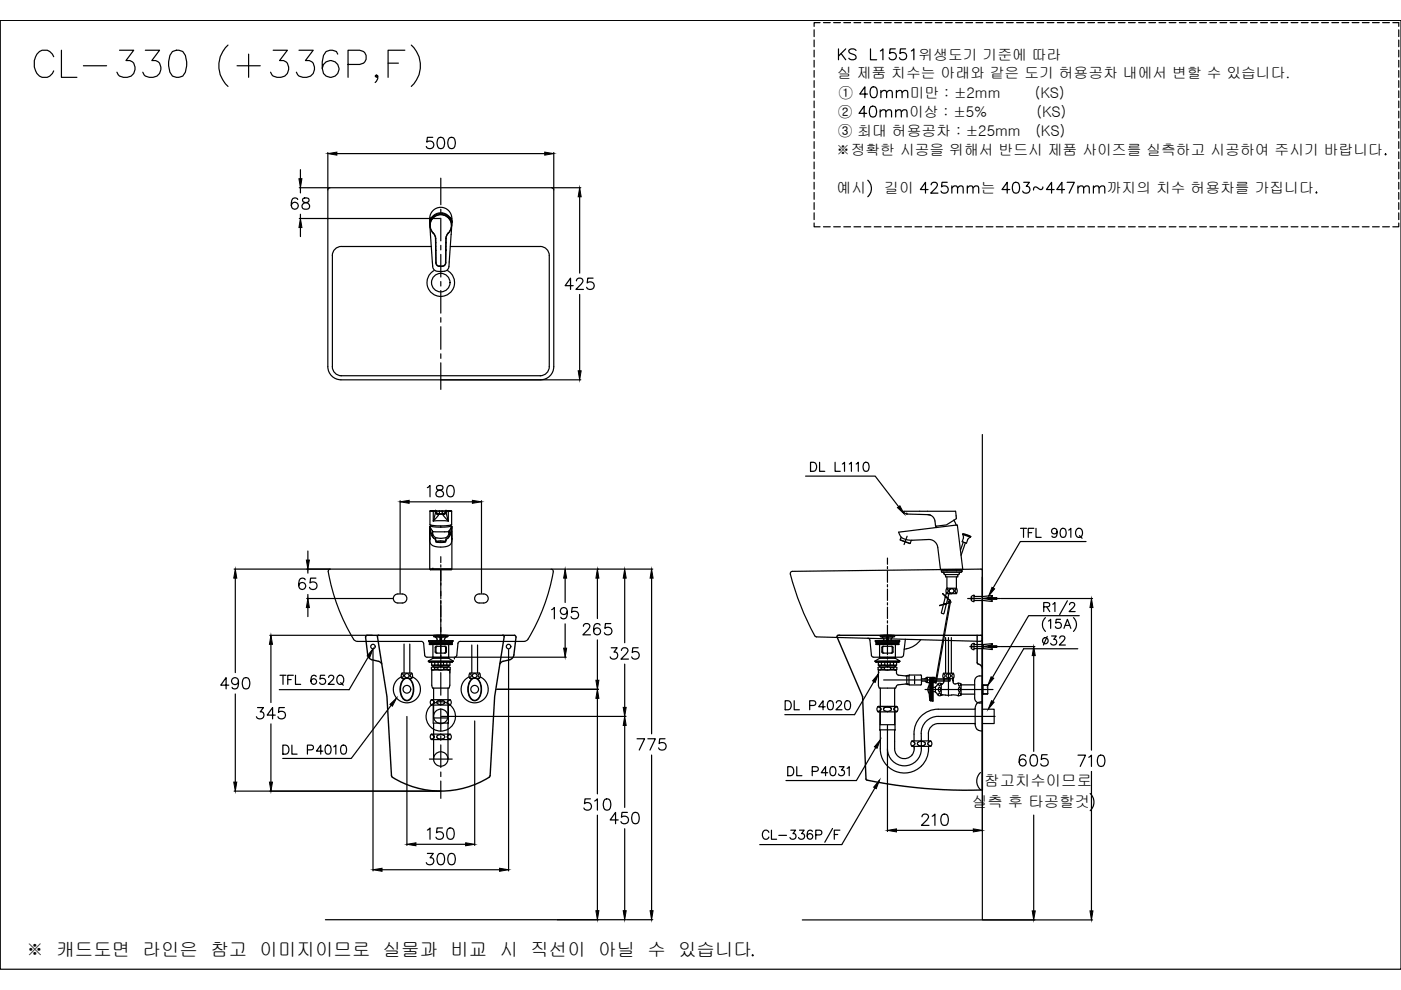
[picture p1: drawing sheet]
<svg xmlns="http://www.w3.org/2000/svg" width="297mm" height="210mm" viewBox="0 0 297 210" stroke-linecap="round" stroke-linejoin="round" font-family="sans-serif">
<!-- layer: 7 -->
<path d="M83.7 126.2a1.84 1.84 0 0 1 2.5 .3 .96 .96 0 0 1-.9 1.4h-.9a.96 .96 0 0 1-.9-.6 .96 .96 0 0 1 .2-1.1zM93.5 136.8h.1M100.9 126.2a1.85 1.85 0 0 1 2.5 .3 .96 .96 0 0 1-.8 1.4h-1a.96 .96 0 0 1-.9-.6 .96 .96 0 0 1 .2-1.1z" fill="none" stroke="#000" stroke-width=".25"/>
<!-- layer: 0 -->
<g fill="none" stroke="#000" stroke-width=".25">
<path d="M11.4 12a1.99 1.99 0 0 0-1.9-1.4 1.99 1.99 0 0 0-1.9 1.4 3.2 3.2 0 0 0 1.3 4.4 2.03 2.03 0 0 0 2.5-1.4M13 10.7v5.7h3.3M17.7 13.9h4.9M25.3 10.7h3l-1.6 2.1a1.56 1.56 0 0 1 1.9 2 2.13 2.13 0 0 1-3.5 1.1l-.3-.6M30.8 10.7h3l-1.6 2.1a1.56 1.56 0 0 1 1.9 2 2.14 2.14 0 0 1-3.6 1.1l-.2-.6M36.6 10.9a1.86 1.86 0 0 1 2.7 .9 4.7 4.7 0 0 1-.5 4.3 1.87 1.87 0 0 1-2.8-.8 4.8 4.8 0 0 1 .6-4.4zM48.3 9.6a5.9 5.9 0 0 0 0 8.7M50.3 13.9h4.9M52.7 11.5v4.9M57.9 10.7h3l-1.6 2.1a1.56 1.56 0 0 1 1.9 2 2.13 2.13 0 0 1-3.6 1.1l-.2-.6M63.4 10.7h3l-1.6 2.1a1.56 1.56 0 0 1 1.9 2 2.13 2.13 0 0 1-3.6 1.1l-.3-.6M71.6 11.5l-.3-.6a1.87 1.87 0 0 0-2.7 .9l-.3 1.3v1.4l.3 1.1a1.78 1.78 0 0 0 2.9 .2 1.78 1.78 0 0 0-.7-2.8 1.78 1.78 0 0 0-2.5 1.5"/>
<path d="M73.8 13.7h2.5a1.51 1.51 0 0 0 1.4-1.5 1.51 1.51 0 0 0-1.4-1.5h-2.5v5.7M80.1 16.1l-.3 .3-.3-.3 .3-.2 .3 .2v.6l-.6 .8M82.3 13.4h2.2M85.8 10.7h-3.5v5.7M87.2 9.6a5.9 5.9 0 0 1 0 8.7M63.5 39.8h6.3M63.7 36v1.9M69.5 32.3v7.8M70 39.8l-.4 .2-.1 .3M71.4 32.6h44.1M116.9 39.8l.4 .2 .1 .3M117.1 39.8h6"/>
<path d="M117.4 32.3v7.8M63.5 46.3h29.8M63.7 48.2v2M72.4 52.3a1.92 1.92 0 0 0-1.9 1.9M114.5 52.3a1.92 1.92 0 0 1 2 1.9M122.9 41.7v16.2M122.9 62.4v16.2M114.8 80.5h8.3M208.3 92.1v102.9M65.3 116.8v1.9M84.8 106.2v19.6M86.7 106.4h13.5"/>
<path d="M102.1 106.2v19.6M170.8 100.9h14.8l4.9 6.5M190.9 114.5l2.1 .7M191.2 114l.8 .4 1.4 .1M204.1 113.3a1.39 1.39 0 0 1-.1 1.6l.9 .3 .3-.8 .6-.5M204.1 113.3l.1-.1 1.6 .6M204.1 113.3l1.7 .6M204.2 113.2l1.6 .6M204.2 114.9l-.6 1.8M204.7 115.1l-.9 2.7M205.8 113.8v.1M49.6 120.7h20.3"/>
<path d="M49.9 122.6v20M57.2 134.7h21.7M57.4 136.6v12.4M65 126.9h18.3M65.3 128.8v1.9M69.6 121.2a40.8 40.8 0 0 0 5.5 14.5l.7 .3M70.1 120.7h46.7a.49 .49 0 0 1 .5 .5 40.6 40.6 0 0 1-5.5 14.5l-.7 .3M79.1 137.7v47M89.3 136h.3l.2 .4M91.2 120.8v-.1h4.5v.1M91.8 120.7h.1M96.3 139.7h.1"/>
<path d="M96.5 139.3h23.6M97.6 136h-.3l-.2 .4-.2 2.5-.3 .4h-.2h-6.1l-.3-.4-.2-2.5M107.8 137.7v47M117 120.7h3.1M119.8 122.6v5.1M119.8 132.3v5.1M120.2 120.7h12.5M126.7 122.6v8.5M126.7 135.7v8.5M132.4 122.6v13.7M132.8 120.7h5.6M138.2 122.6v33"/>
<path d="M172.7 134.8l.5 .2 34.6 1 .3-.2 .2-.3M184 135.3l.4 .4M184.8 138.9l.2 .4h.2M191.6 138.9l-.3 .4h-.2M199.6 120.9v-.2h4.4v.2M206 126.5l.5-.3v1.4l-.6-.4v-.1h.1v-.4h-.1zM206.1 136.6l.4-.2v1.4l-.4-.2-.2-.3h.1v-.4h-.1zM206.5 126.5l3.9-.2v.3l-1.9 .3 1.9 .3v.3l-1.9-.2h-2M206.5 136.7l3.9-.2v.3l-1.9 .3 1.9 .3v.3l-3.9-.2M208.3 120.9l-.3-.2-40 .4-.3 .2-.1 .4M208.5 136.7v.1M208.5 137v.2"/>
<path d="M208.5 137.3v.2M209.5 126.7h1.8v.4h-1.7M209.5 136.9h1.8v.4h-1.7M212.3 126.9h19.3M212.3 137.1h7.1M219.2 139v20.3M231.4 128.8v30.2M49.9 147.1v18.7M57.4 153.5v12.3M82.9 149.5l-8.4 11.3h-14.6M86.3 151.9v27.4M93.6 151.9h39.1"/>
<path d="M100.6 152.9v26.4M105.3 146.1h21.6M126.7 148.1v20.2M132.4 140.8v9.2M132.4 153.8v17.4M188.2 153.8v22.5M49.6 167.7h43.7M88.2 179h10.5M126.7 172.8v20.3M132.4 175.7v17.4M138.2 160.1v33M190.1 176.1h16.3"/>
<path d="M207.9 163.8a2.46 2.46 0 0 0 0 3.6M217.5 160.4a.69 .69 0 0 0-.7-.4 .69 .69 0 0 0-.6 .5 1.71 1.71 0 0 0 .2 1.8 .74 .74 0 0 0 1.1-.3 .74 .74 0 0 0-.5-1 .74 .74 0 0 0-.9 .6M218.7 160.1a.78 .78 0 0 1 1.2 .4 1.96 1.96 0 0 1-.3 1.8 .78 .78 0 0 1-1.1-.3 1.97 1.97 0 0 1 .2-1.9zM219.2 172.8v20.3M222 160h-1.1l-.1 1.1a.85 .85 0 0 1 1.2-.1 .85 .85 0 0 1-.1 1.3 .85 .85 0 0 1-1.3-.3M231.1 168.2a2.47 2.47 0 0 1 0 3.7M231.4 163.6v29.5M69 195h48.9M81 184.4h24.9M118.1 195h14.6M132.8 195h5.6M208.4 195h23.2"/>
<path d="M159.6 202.4l-.1 .1 .1 .2 .1-.2"/>
<circle cx="79.1" cy="137.1" r=".48"/>
<circle cx="107.8" cy="137.1" r=".48"/>
</g>
<g fill="#000" stroke="#000" stroke-width=".21">
<path d="M63.4 37.9h.6l-.3 1.9zM69.5 32.6l1.9-.3v.6zM115.5 32.3l1.9 .3-1.9 .3zM63.7 46.3l.3 1.9h-.6zM122.9 39.8l.3 1.9h-.6zM122.6 78.6h.6l-.3 1.9zM65 118.7h.6l-.3 2zM84.8 106.4l1.9-.3v.6zM100.2 106.1l1.9 .3-1.9 .3zM190.3 107.6l.5-.4 .9 1.8zM49.9 120.7l.3 1.9h-.6zM57.4 134.7l.4 1.9h-.7z"/>
<path d="M65.3 126.9l.3 1.9h-.6zM119.5 137.4h.6l-.3 1.9zM119.8 120.7l.3 1.9h-.6zM126.7 120.7l.3 1.9h-.7zM132.4 120.7l.4 1.9h-.7zM138.2 120.7l.3 1.9h-.7zM231.4 126.9l.3 1.9h-.6zM82.7 149.3l1.4-1.3-.9 1.7zM126.3 144.2h.7l-.3 1.9zM126.7 146.1l.3 2h-.7zM132.4 151.9l.4 1.9h-.7zM132.1 150h.7l-.4 1.9z"/>
<path d="M49.6 165.8h.6l-.3 1.9zM57.1 165.8h.7l-.4 1.9zM86.3 179l1.9-.3v.6zM98.7 178.7l1.9 .3-1.9 .3zM188.2 176.1l1.9-.4v.7zM206.4 175.7l1.9 .4-1.9 .3zM79.1 184.4l1.9-.3v.6zM105.9 184.1l1.9 .3-1.9 .3zM126.3 193.1h.7l-.3 1.9zM132.1 193.1h.7l-.4 1.9zM137.8 193.1h.7l-.3 1.9zM218.8 193.1h.7l-.3 1.9z"/>
<path d="M231.1 193.1h.6l-.3 1.9z"/>
</g>
<!-- layer: 5 -->
<g fill="none" stroke="#000" stroke-width=".25">
<path d="M.1 4.3h296.9v201.2h-296.9zM91.1 47.1h.1M91.1 47.1l.3-.9-.3 1.1M91.3 46.4l-.2 1.1 .6 8.8a1.31 1.31 0 0 0 1.8 1.3 1.33 1.33 0 0 0 1.7-1.3l.4-6.6M91.6 46.1l-.3 .3-.2 .6 .4-.8-.2 .2M95.3 46.1a2.37 2.37 0 0 0-4 .3M95.3 46.1a2.5 2.5 0 0 1 .5 2l-.1 1.6M95.3 46.1l.3 .3 .2 .6M95.6 46.4l-.1-.2 .3 .8-.3-.8 .3 1.1M95.8 47v.1zM95.8 46.3a2.34 2.34 0 0 0-2.3-2.3 2.34 2.34 0 0 0-2.4 2.3v.8M95.8 46.3v.8"/>
<path d="M91.1 111.7v1M91.1 114.5h.1M91.1 114.5l.3 .9a3.8 3.8 0 0 0 4.2 0l.2-.9M91.1 111.6v9.1M91.1 112l.1-.3v1.3M91.2 113l.1-.1 .3 .8 .7 .7M91.2 113l-.1-.3v1.5M91.2 113l-.1 1.3M91.3 111.9a1.39 1.39 0 0 0 .4 1.5v-.8M91.3 111.9l.4 .7M91.3 111.5l-.2 .1 .2 .3M91.7 113.4l.3 .7"/>
<path d="M91.7 112.6h.1M91.7 112.6v.1M91.7 112.6v.3M95.2 112.7h-3.5a1.17 1.17 0 0 0 .9 1.4h1.7a1.12 1.12 0 0 0 .9-1.2M95.2 112.6v.1M95.2 112.6v.3v-.2M95.2 112.6v.8l.4-.5-.1 .5-.9 1M95.2 113.4l-.3 .7M95.2 112.6h.1M95.6 111.5l.2 .1-.2 .3M95.6 111.9l-.4 .7M95.8 111.7l-.1 1.3-.1-.1v-1"/>
<path d="M95.8 111.7v1M95.8 112.7v1.5M95.8 111.7v.3M95.8 111.7v2.5M95.8 114.3v.2M95.8 111.6v.1M95.8 114.5v6.2M198.5 111.8l-8 1 .7 1.2M202.7 111.3h.3l1.1 9.4h-4.7l-.6-4.6a1.91 1.91 0 0 0-1.9-1.7l-3.5 .1"/>
</g>
<!-- layer: 6 -->
<g fill="none" stroke="#000" stroke-width=".25">
<path d="M85.7 136.6v6.1M86.9 136.6v6.1M100 136.8v5.9M101.2 136.8v5.9M200.5 135.2v7.5M201.1 135.2v12.4M201.7 135.2v7.5M85.1 143.5a2.87 2.87 0 0 0-1.1 4.4 2.87 2.87 0 0 0 4.5 0 2.87 2.87 0 0 0-1.1-4.4M85.2 142.8a.43 .43 0 0 1 .3 .5 .43 .43 0 0 1-.3 .4M85.3 142.7a.96 .96 0 0 0 0 1.1M85.3 142.7h2a.96 .96 0 0 1 0 1.1h-.5M85.3 143.8h.5"/>
<path d="M85.5 144.2a1.07 1.07 0 0 1 1.2-.3 1.07 1.07 0 0 1 .7 .9 2.96 2.96 0 0 1-.9 3.6 1.59 1.59 0 0 1-1.6-1.8l.1-1.4zM85.5 144a1.2 1.2 0 0 1 1.3-.2 1.2 1.2 0 0 1 .7 1.1 3.2 3.2 0 0 1-.8 3.6 1.55 1.55 0 0 1-1.8-1.7 3.4 3.4 0 0 1 .6-2.8zM87.4 142.8a.43 .43 0 0 0-.4 .5 .43 .43 0 0 0 .4 .4M99.5 143.5a2.87 2.87 0 0 0-1.1 4.4 2.87 2.87 0 0 0 4.5 0 2.87 2.87 0 0 0-1.1-4.4M99.5 142.8a.43 .43 0 0 1 .4 .5 .43 .43 0 0 1-.4 .4M99.9 144a1.2 1.2 0 0 1 1.3-.2 1.2 1.2 0 0 1 .7 1.1 3.2 3.2 0 0 1-.9 3.6 1.55 1.55 0 0 1-1.8-1.7 3.4 3.4 0 0 1 .7-2.8zM100 144.1a1.15 1.15 0 0 1 1.2-.1 1.15 1.15 0 0 1 .6 1 2.72 2.72 0 0 1-1 3.5 1.81 1.81 0 0 1-1.5-2.1l.1-1.2zM100.1 143.8h-.5a.96 .96 0 0 1 0-1.1h2a.95 .95 0 0 1 0 1.1h-.5M101.7 142.8a.43 .43 0 0 0-.3 .5 .43 .43 0 0 0 .4 .4M196.1 146.2h14.4M197 145.4l-.3 .8 .3 .8M197.2 148.5h.5"/>
<path d="M197.2 143.9l-.2 2.4 .2 2.2M197.2 143.9v4.6M197.3 148.5l.1 .1M197.4 148.6h.3M197.4 143.8l-.2 .1M197.4 143.8h.3M197.4 143.8v4.8M197.4 146.7h.3M197.4 146.6h.3M197.4 146.5h.3M197.4 146.4h.3M197.4 146.3h.3"/>
<path d="M197.4 147.3h.3M197.4 147.2h.3M197.4 147.1h.3M197.4 147h.3M197.4 146.9h.3M197.4 146.8h.3M197.4 147.4h.3M197.4 148.2h.3M197.4 148.1h.3M197.4 147.8h.3M197.4 147.7h.3M197.4 147.6h.3"/>
<path d="M197.4 147.5h.3M197.4 148h.3M197.4 147.9h.3M197.4 148.4h.3M197.4 148.3h.3M197.4 145.6h.3M197.4 145.7h.3M197.4 145.8h.3M197.4 145.9h.3M197.4 146h.3M197.4 146.1h.3M197.4 146.2h.3"/>
<path d="M197.4 145.3h.3M197.4 145.4h.3M197.4 145.5h.3M197.4 143.9h.3M197.4 144.5h.3M197.4 144h.3M197.4 144.1h.3M197.4 144.4h.3M197.4 144.2h.3M197.4 144.3h.3M197.4 144.6h.3M197.4 144.7h.3"/>
<path d="M197.4 145h.3M197.4 144.8h.3M197.4 144.9h.3M197.4 145.1h.3M197.4 145.2h.3M197.7 143.8h-.3M197.7 143.8l.1-.1v4.9h-.1M197.7 143.8v4.8M197.8 146.6h.5M197.8 145.7h.5M198.3 145.6l.2-.1a.78 .78 0 0 1 1.1-.5v2.3M198.3 146.7l.2 .2a.78 .78 0 0 0 1.1 .5h.9"/>
<path d="M198.3 145.6v1.1M199 147.4l.2-.5 .2 .6M199.1 145.7a.45 .45 0 0 1 .3 .5 .45 .45 0 0 1-.3 .4l-.1-.4zM199.4 144.9l-.2 .5-.2-.5M199.6 147.3h.1M199.6 145h.1M199.7 147.3h.1M199.7 145l-.1 .1M199.8 145l-.1 .1M200 142.9a.43 .43 0 0 1 .4 .4 .43 .43 0 0 1-.4 .4M200.1 144.3h.1l-.1 .2M200.1 143.9l-.1 .9-.3 .2"/>
<path d="M200.1 143.9h2M200.1 143.9a.95 .95 0 0 1 0-1.2h2a.96 .96 0 0 1 0 1.2M200.2 143.9v.4M201.8 147.4h-1.3M202 143.9v.4M202.1 143.9l.1 1 .3 .1 .8-.2 .5 .2M202.1 144.3h-.1l.1 .2M202.2 142.9a.43 .43 0 0 0-.4 .4 .43 .43 0 0 0 .4 .4M203.2 144.9l.2 .6 .3-.6M203.3 145.8a.45 .45 0 0 1 .4 .4 .45 .45 0 0 1-.4 .4l-.1-.4zM203.7 147.4l-.3-.5-.2 .6M203.8 147.3a1.18 1.18 0 0 1-1.4 0l-.6 .1"/>
<path d="M203.8 145v2.3v-.1h2.8M203.8 145.2h2.8M207.1 143.5l1.2-.2v5.8a1.21 1.21 0 0 1-1.7-1.1v-3.6zM208.3 145.2l1.1 .1M208.4 145.2v2M209.4 145.3v1.8M209.4 147.1l-1.1 .1"/>
<circle cx="86.3" cy="146.1" r=".82"/>
<circle cx="86.3" cy="143.2" r=".47"/>
<circle cx="100.6" cy="143.2" r=".47"/>
<circle cx="100.6" cy="146.1" r=".82"/>
<circle cx="201.1" cy="143.3" r=".47"/>
</g>
<!-- layer: 3 -->
<g fill="none" stroke="#000" stroke-width=".25">
<path d="M172.6 6.3v1.5M172.6 8.5v1.4M172.6 10.6v1.5M172.6 12.8v1.4M172.6 14.9v1.5M172.6 17.1v1.4M172.6 19.3v1.4M173.9 4.8h-1.3v.8M174.6 4.8h1.4M176.7 4.8h1.5M178.9 4.8h1.4M181.1 4.8h1.4"/>
<path d="M183.2 4.8h1.4M185.4 4.8h1.4M187.5 4.8h1.5M189.7 4.8h1.4M191.8 4.8h1.5M194 4.8h1.4M196.1 4.8h1.5M198.3 4.8h1.4M200.5 4.8h1.4M202.6 4.8h1.5M204.8 4.8h1.4M206.9 4.8h1.5"/>
<path d="M209.1 4.8h1.4M211.2 4.8h1.5M213.4 4.8h1.4M215.5 4.8h1.5M217.7 4.8h1.4M219.9 4.8h1.4M222 4.8h1.5M224.2 4.8h1.4M226.3 4.8h1.5M228.5 4.8h1.4M230.6 4.8h1.5M232.8 4.8h1.4"/>
<path d="M234.9 4.8h1.5M237.1 4.8h1.4M239.3 4.8h1.4M241.4 4.8h1.5M243.6 4.8h1.4M245.7 4.8h1.5M247.9 4.8h1.4M250 4.8h1.5M252.2 4.8h1.4M254.3 4.8h1.5M256.5 4.8h1.4M258.7 4.8h1.4"/>
<path d="M260.8 4.8h1.5M263 4.8h1.4M265.1 4.8h1.5M267.3 4.8h1.4M269.4 4.8h1.5M271.6 4.8h1.4M273.7 4.8h1.5M275.9 4.8h1.4M278.1 4.8h1.4M280.2 4.8h1.5M282.4 4.8h1.4M284.5 4.8h1.5"/>
<path d="M286.7 4.8h1.4M288.8 4.8h1.5M291 4.8h1.4M293.1 4.8h1.5M295.3 4.8h1.3v.8M296.6 6.3v1.5M296.6 8.5v1.4M296.6 10.6v1.5M296.6 12.8v1.4M296.6 14.9v1.5M296.6 17.1v1.4M296.6 19.3v1.4"/>
<path d="M172.6 21.4v1.4M172.6 23.6v1.4M172.6 25.7v1.5M172.6 27.9v1.4M172.6 30v1.5M172.6 32.2v1.4M172.6 34.3v1.5M172.6 36.5v1.4M172.6 38.7v1.4M296.6 21.4v1.4M296.6 23.6v1.4M296.6 25.7v1.5"/>
<path d="M296.6 27.9v1.4M296.6 30v1.5M296.6 32.2v1.4M296.6 34.3v1.5M296.6 36.5v1.4M296.6 38.7v1.4M172.6 47.3v.8h1.3M172.6 40.8v1.5M172.6 43v1.4M172.6 45.1v1.5M174.6 48.1h1.4M176.7 48.1h1.5"/>
<path d="M178.9 48.1h1.4M181.1 48.1h1.4M183.2 48.1h1.4M185.4 48.1h1.4M187.5 48.1h1.5M189.7 48.1h1.4M191.8 48.1h1.5M194 48.1h1.4M196.1 48.1h1.5M198.3 48.1h1.4M200.5 48.1h1.4M202.6 48.1h1.5"/>
<path d="M204.8 48.1h1.4M206.9 48.1h1.5M209.1 48.1h1.4M211.2 48.1h1.5M213.4 48.1h1.4M215.5 48.1h1.5M217.7 48.1h1.4M219.9 48.1h1.4M222 48.1h1.5M224.2 48.1h1.4M226.3 48.1h1.5M228.5 48.1h1.4"/>
<path d="M230.6 48.1h1.5M232.8 48.1h1.4M234.9 48.1h1.5M237.1 48.1h1.4M239.3 48.1h1.4M241.4 48.1h1.5M243.6 48.1h1.4M245.7 48.1h1.5M247.9 48.1h1.4M250 48.1h1.5M252.2 48.1h1.4M254.3 48.1h1.5"/>
<path d="M256.5 48.1h1.4M258.7 48.1h1.4M260.8 48.1h1.5M263 48.1h1.4M265.1 48.1h1.5M267.3 48.1h1.4M269.4 48.1h1.5M271.6 48.1h1.4M273.7 48.1h1.5M275.9 48.1h1.4M278.1 48.1h1.4M280.2 48.1h1.5"/>
<path d="M282.4 48.1h1.4M284.5 48.1h1.5M286.7 48.1h1.4M288.8 48.1h1.5M291 48.1h1.4M293.1 48.1h1.5M296.6 47.3v.8h-1.3M296.6 40.8v1.5M296.6 43v1.4M296.6 45.1v1.5M90.9 135.9h5.1M90.9 135.9l.2 .2"/>
<path d="M91 136.1l.1 .2h4.7l.1-.2M91 136.5h4.8l.1 .1h-4.8zM91.1 136.1h-.1M91.4 136.3v.2M91.8 136.7v2.9l-1 .6M91.8 139.3v.3M91.8 139.4h3.3M91.8 139.6h3.3M91.9 134.8h3.1M92 134.7l1.8-.1 1.2 .2M92 134.7v.3h2.9l.1-.2M92.5 138.5h1.9"/>
<path d="M92.7 137l-.3 .3v.9l.3 .3M93.3 135.1l-1-.1 .4 .5-.2 .3M93.3 135.1h.3M93.3 135.1v.7M93.4 135v.7M93.5 135l.1 .7M93.6 135.7h-.2v.1M93.6 135.7l-.1 .1M93.6 135.1l1-.1-.4 .5 .3 .3M93.6 135.1v.7M94.2 137l.3 .3v.9l-.3 .3M94.6 137.3l-.2-.3-2.1 .1v1.1l.2 .3"/>
<path d="M94.6 138.2l-.2 .3M94.6 137.3v.9M95.1 136.7v2.9M95.1 139.3v.3M95.1 139.6l1 .6M95.5 136.3v.2M95.9 136.6h.1M96 135.9l-.1 .2h-4.8M185.6 135.9h5.2M185.6 135.9l.2 .2M185.7 136.6h.1M185.7 136.1l.1 .2h4.7l.1-.2"/>
<path d="M185.7 136.5h4.8l.1 .1-4.8 .1zM185.7 136.1h.1M185.8 136.1h4.8M186.1 136.3v.2M186.5 139.3v.3M186.5 139.4h3.3M186.5 139.6h3.3M186.5 136.7v2.9M186.5 139.6l-1 .6M186.6 134.8h3.1M187.2 138.5l-.2-.3v-.9l.2-.3 2.1 .1v1.1l-.2 .3M187.2 138.5h1.9"/>
<path d="M187.4 137l-.3 .3v.9l.3 .3M188 135.1l-1-.1 .4 .5-.2 .3M188 135.1l1.4-.1-.5 .5 .3 .3M188 135.1v.7M188.1 135.8v-.1h.2l-.1 .1M188.1 135v.7M188.2 135l.1 .7M188.3 135.1v.7M188.9 137l.3 .3v.9l-.3 .3M189.6 134.7l-1.8-.1-1.2 .2M189.6 134.7v.3h-2.9l-.1-.2M189.8 139.6l1 .6h-5.3"/>
<path d="M189.8 139.3v.3M189.8 136.7v2.9M190.2 136.3v.2M190.6 136.1h.1M190.8 135.9l-.3 .2M90.8 140.2h5.3M91 140.3v.1h4.9v-.1M91.5 141.9l.3 .2 .3-.2M91.5 141h.7M91.5 141l3.7 .1M91.5 140.4v.6M91.8 141.1v.3h3.3v-.3"/>
<path d="M91.9 145.9v6.3h3.1v-6.3M92.1 141.5l-.5-.1-.1 .1v.4M92.1 141.5v.4h.7M92.1 141.5h.7M92.2 141h.7M92.2 140.4v.6M92.8 141.5l.7-.1 .6 .1M92.8 141.9l.6 .2M92.8 141.5v.4M92.9 141h1.1M92.9 140.4v.6M93.5 142.1h1.6"/>
<path d="M94 141h.7M94 140.4v.6M94.1 141.9l-.6 .2M94.1 141.5h.7v.4h-.7zM94.7 141h.7M94.7 140.4v.6M94.8 141.5l.5-.1 .1 .1v.4M94.8 141.9l.3 .2 .3-.2M94.9 153.2h.1M95.1 142.1h.2M95.3 142.1l.1 3.2-.2 .6h-3.5l-.2-.6 .1-3.2h1.9M95.4 141l-.2 .1"/>
<path d="M95.4 140.4v.6M185.5 140.2h5.3M185.7 140.3v.1h4.9v-.1M186.2 141.9l.3 .2 .3-.2M186.2 141h.7M186.2 142.2l3.8-.1 .3 1 1.7 .2 .4-.1M186.2 141l3.7 .1M186.2 140.4v.6M186.2 142.2v3.1l.2 .6h3.5l.2-.5 .3-.2 2-.1M186.5 141.1v.3h3.3M186.6 145.9v7.8h3.1v-7.8M186.8 141.5l-.5-.1-.1 .1v.4"/>
<path d="M186.9 141h.7M186.9 140.4v.6M187.3 144.2h14.1M187.5 141.9l.6 .2M187.5 141.5h-.7v.4h.7M187.5 141.5v.4M187.6 141h1.1M187.6 140.4v.6M188.1 141.4l-.6 .1M188.2 141.4l.6 .1M188.7 141h.7M188.7 140.4v.6"/>
<path d="M188.8 141.9l-.6 .2M188.8 141.5v.4h.7v-.4M188.8 141.5h.7M189.4 141h.7M189.4 140.4v.6M189.5 141.5l.5-.1 .1 .1v.4M189.5 141.9l.3 .2 .3-.2M189.8 142.1h.1M189.8 141.1v.3M190.1 141l-.2 .1M190.1 140.4v.6M192.4 143.2h.3v1.9"/>
<path d="M192.4 143.2v.1M192.4 145v.1M192.4 145.1h.3M192.7 143.2l2.5-.1 .2 .2-.1 1.9-2.6-.1M192.7 143.3h-.4v1.8h.4M193.9 143.3v1.7M195.3 143.9h1.3M195.4 144.4h1.2M196.2 144.4l.4 .3M196.5 144.4h.1M196.5 143.9h.1M196.6 143.9h-.1"/>
<path d="M196.6 143.9l.1 .3-.1 .2M196.6 143.6l-.4 .3M196.6 144.7h1.4M196.6 143.6h1.4M198 143.9l3.4 .1v.4h-3.4M198 143.6l.4 .3M198.1 143.9l-.2 .3 .2 .2M198.1 143.9h.1M198.1 144.4h.1M198.4 144.4l-.4 .3"/>
</g>
<!-- layer: 4 -->
<g fill="none" stroke="#000" stroke-width=".25">
<path d="M91.4 155.7l.2 .1M91.4 148.4a.52 .52 0 0 1 .7 .5 .52 .52 0 0 1-.7 .5M91.5 149.5a3.1 3.1 0 0 1 3.9 0M91.5 149.5a3.1 3.1 0 0 0-.3 4.5 3.1 3.1 0 0 0 4.5 0 3.1 3.1 0 0 0-.3-4.5M91.5 149.5l-.3-.6 .3-.6 3.9 .1 .3 .5-.3 .6M91.5 149.5h3.9M91.6 155.8l.2 .1M91.8 155.9l.1 .1a.35 .35 0 0 1 .2 .3 .35 .35 0 0 1-.3 .3M91.8 156.6l-.4 .1M91.8 149.5v3.8h3.3M91.9 153.4v7.5a1.53 1.53 0 0 1 2.3-1.3 1.53 1.53 0 0 1 .1 2.6 1.53 1.53 0 0 1-2.4-1.1v-.4M92.7 156l.4-.2a.76 .76 0 0 1 1.2 .6 1.06 1.06 0 0 1-1.7-.2z"/>
<path d="M92.7 148.7l.6-.3a.61 .61 0 0 1 .7 .1 .61 .61 0 0 1 .2 .7l-.6 .2a.61 .61 0 0 1-.7-.1 .61 .61 0 0 1-.2-.6zM95.1 149.3l.4 .1M95.1 153.3l-.1 7.6M95.1 149.5v3.8M95.1 148.6a.37 .37 0 0 0-.3 .3 .37 .37 0 0 0 .3 .4M95.3 155.8a.5 .5 0 0 0-.5 .5 .5 .5 0 0 0 .7 .4M95.4 155.7l.3 .5-.3 .6M95.4 155.7h-3.9l-.3 .5 .3 .6h3.9M95.5 148.4l-.4 .1M95.5 155.7l-.2 .1M186.1 149.9a.52 .52 0 0 1 .7 .5 .52 .52 0 0 1-.7 .4M186.2 149.8l-.3 .6 .3 .5"/>
<path d="M186.2 150.9h3.9M186.2 149.8h.4h-.4M186.5 154.7l.1 4.1a5.1 5.1 0 0 0 5.4 5.1 5.1 5.1 0 0 0 4.9-5.7M186.5 150.9v3.8M186.5 154.7h3.3M186.6 149.8h1.6h-1.6M187.4 150.1l.4-.2a.76 .76 0 0 1 1.1 .6 1.05 1.05 0 0 1-1.6-.1zM189.6 150.2v.3M189.6 150.5l.6 .3M189.7 154.9v3.9a2.06 2.06 0 0 0 2.3 2 2.06 2.06 0 0 0 1.7-2.6M189.7 149.8h-1.5h1.5M189.8 150.9v3.8"/>
<path d="M189.8 154.7l-.1 .2M190.1 149.8l.3 .6-.3 .5M190.1 149.8h-.4h.4M190.2 149.9l-.6 .3M193.3 157.2l.6 .3M193.4 157.1h3.9l.2 .4v.4l-.2 .3h-3.9l-.3-.5zM193.9 157.8l-.6 .4M193.9 157.5v.3M195.3 157.1h.1M196.1 157.5v.3M196.1 157.5a1.08 1.08 0 0 0-1.6 .2 1.06 1.06 0 0 0 1.6 .1M197.4 157.2a.52 .52 0 0 0-.7 .5 .52 .52 0 0 0 .7 .5"/>
<path d="M198.9 151.9a3.6 3.6 0 0 0-3.6 3.6 11.2 11.2 0 0 1-.2 4.7 3.6 3.6 0 0 1-4.1 2.1 3.6 3.6 0 0 1-2.8-3.5M198.9 151.9h12.1M206.7 153.6l.4 .9M206.8 150.4h-7.9a5.1 5.1 0 0 0-5.1 5.3v1.4M206.8 153.4h-7.9a2.11 2.11 0 0 0-2.1 2.1v1.6M206.8 150.2v3.4M207.1 154.5l.4 .4 .8 .1M207.1 149.2l-.4 1M208.3 148.8l-.8 .1-.4 .3M208.3 150.4h2.5v3h-2.5M91 160.9h4.9"/>
<circle cx="93.5" cy="151.9" r="1.53"/>
</g>
<!-- layer: 1 -->
<g fill="none" stroke="#000" stroke-width=".25">
<path d="M70 39.8h46.9M69.5 40.3v37.4a2.79 2.79 0 0 0 2.8 2.8h42.3a2.78 2.78 0 0 0 2.8-2.8v-37.4M70.5 54.2v23.5M72.4 52.3h19M91.9 49.5l.3 .5 .1 .6M91.9 49.5a2.31 2.31 0 0 1-.1-3.3 2.31 2.31 0 0 1 3.3 0 2.31 2.31 0 0 1-.1 3.3M91.9 49.5l.3 .4 .2 .7M91.9 49.4a2.26 2.26 0 0 1-.1-3.2 2.26 2.26 0 0 1 3.3 0 2.26 2.26 0 0 1-.1 3.2M92 57.4a2.93 2.93 0 0 0-.8 4.4 2.93 2.93 0 0 0 4.5 0 2.93 2.93 0 0 0-.8-4.4M92.3 50.6v.9M92.3 51.5l.1 1.6M92.4 52.3h.1"/>
<path d="M92.4 53.1v2.6M92.4 50.5l-.1 .1M92.4 50.6v.9M92.4 51.5h-.1M92.4 51.5v1.6M92.4 55.7a.76 .76 0 0 0 .8 .8M92.4 53.1h.1M92.4 53.1l.1 2.6a.72 .72 0 0 0 .7 .7M92.4 55.7h.1M93.2 56.4l.6 .1M93.2 56.5h.6M93.2 56.4v.1"/>
<path d="M93.7 45.4a2.31 2.31 0 0 0-2.5 2.4M93.7 45.4v-.1a2.24 2.24 0 0 1 2.1 2.5M93.7 45.4h.1M94.5 55.7h.1M94.5 55.7a.72 .72 0 0 1-.7 .7M94.5 53.1h.1M94.5 53.1v2.6M94.5 51.5v1.6M94.5 55.7a.76 .76 0 0 1-.7 .8M94.5 52.3h.1M94.5 51.5h.1M94.5 50.6v.9"/>
<path d="M94.6 51.5l-.1 1.6M94.6 50.6v.9M95 49.5l-.3 .5-.1 .6M95.1 49.5a1.07 1.07 0 0 0-.5 1.1M95.5 52.3h19M116.5 54.2v23.5a1.92 1.92 0 0 1-2 2M70.5 77.7a1.92 1.92 0 0 0 1.9 2M72.3 79.7h42.3M171.8 98h.7a1.02 1.02 0 0 1 .7 1 1.02 1.02 0 0 1-.7 .9h-.7zM173.8 98v1.9h1.1M177.1 98v1.9h1M178.6 98.4l.5-.4v1.9"/>
<path d="M180.1 98.4l.4-.4v1.9M181.5 98.4l.5-.4v1.9M183.3 98.1a.61 .61 0 0 1 .9 .3 .96 .96 0 0 1-.7 1.5 1.21 1.21 0 0 1-.2-1.8zM91.2 108.4v2.8a9.6 9.6 0 0 0 4.6 0v-2.8M91.4 111.3l-.1 .2 .3 .1 1.9 .2M91.9 108.4v2.1h3.1M92.3 114v.6M92.3 108.5a.65 .65 0 0 0 .7 .6M92.3 108.4a.67 .67 0 0 0 .7 .6M92.3 108.4l-.4 2.1 1.1-1.4M92.4 108.4a.67 .67 0 0 0 .6 .6M92.4 108.4l.4 .4 .3 .1"/>
<path d="M92.4 114.6v-.1v.4h.1l1 .1M92.5 114.8a2.88 2.88 0 0 1 1.9 0 2.88 2.88 0 0 1-1.9 0zM92.6 114.8l.9 .1 .8-.1M93 109v.1M93.1 108.9h.1M93.1 108.9l-.1 .1M93.2 108.3v.6M93.2 108.9h.6M93.5 111.5v.3M93.5 118v1.3M93.5 119.8v.5M93.8 108.3v.6"/>
<path d="M93.8 108.9l.1 .1M93.8 108.9h.1M93.9 109a.72 .72 0 0 0 .7-.6 .9 .9 0 0 1-1.3 .6h-.3M93.9 109l1.1 1.5M93.9 109.1a.65 .65 0 0 0 .7-.6l.4 2M94.5 108.4l-.4 .4-.3 .1M94.5 114.6v-.1v.4l-1 .1M94.6 114v.6M95 108.4v2.1M95.6 111.3v.2l-.3 .1-1.8 .2M188.2 118.3v1.3M192.3 109l5 .2"/>
<path d="M192.3 109h.1M192.3 113.7l-.6 1.8M202.2 110.3h.1M202.2 110.3l.5 1M202.6 108.4h.1M202.6 108.4h-11l.1 .3 .5 .3M202.6 108.4l.2 1.6-2.2 1.3-2.2 .3a2.14 2.14 0 0 0-1.2-2.4l-.5-.1M202.7 111.3l-4.2 .5v-.2M216.4 112h1.3M217 112v1.9M218 112.9h.7M219.2 112h-1.2v1.9"/>
<path d="M219.7 112v1.9h1.1M224.1 112.7a.59 .59 0 0 1-.8 .5 .59 .59 0 0 1-.2-1 .59 .59 0 0 1 .9 .1 1.71 1.71 0 0 1-.1 1.5 .59 .59 0 0 1-.9-.1M225 112.1a.61 .61 0 0 1 1 .3 .96 .96 0 0 1-.7 1.5 1.21 1.21 0 0 1-.3-1.8zM226.6 112.4l.4-.4v1.9M228.2 112.3a.7 .7 0 0 1 .8-.3 .7 .7 0 0 1 .5 .7v.5a.73 .73 0 0 1-.7 .8 .73 .73 0 0 1-.8-.8zM228.9 113.6l.5 .5M230.3 114.8h-14l-5.7 9.8M75.8 136h13.5M78.1 139.2l-4.1 7h-14.8M91.2 120.8h4.5M93.5 120.7v2.4M93.5 123.6v.5"/>
<path d="M93.5 124.6v2.4M93.5 127.4v.5M93.5 128.4v2.4M93.5 131.3v.4M93.5 132.2v2.4M93.5 135.1v.5M93.5 136.1v2.4M93.5 138.9v.5M93.5 139.9v1.3M97.6 136h13.5M167.6 121.7a57.3 57.3 0 0 0 5.1 13.1M184.4 135.7l.4 3.2"/>
<path d="M185.2 139.3h5.9M188.2 120.1v.5M188.2 121.1v2.4M188.2 124v.4M188.2 124.9v2.4M188.2 127.8v.5M188.2 128.7v2.4M188.2 131.6v.5M188.2 132.6v2.4M188.2 135.4v.5M188.2 136.4v2.4M188.2 139.3v.5"/>
<path d="M192 135.5l-.4 3.4M195.2 135.6l-1.3 1.3-1.1 .5-1.1 .3M199.6 120.9h4.4M205.2 126.9h2.7M205.6 137.1h2.6M208.3 120.9v14.6M208.4 126.9h.5M208.6 137.1h.5M209.4 126.9h2.7M209.6 137.1h2.5M221.3 128.7l1.1-.1 .2-.3-.1-.4-.4-.1h-.8v1.9M221.7 131a1.98 1.98 0 0 0 0 2.9"/>
<path d="M221.9 128.7l.7 1M222.3 131.7l.5-.4v1.9M223.2 128.1l.5-.3v1.9M224.8 131.3h-.9l-.1 .8a.67 .67 0 0 1 1.1 0 .67 .67 0 0 1-.2 1 .67 .67 0 0 1-.9-.2M225.6 133.2l.7-1.9 .7 1.9M226.3 127.4l-1.6 2.9M226.8 128.2l.3-.4 .7 .1a.62 .62 0 0 1-.2 .9l-.9 .9h1.3M227.6 131a1.98 1.98 0 0 1 0 2.9M228.5 137.6h-11.5l-6.5 11.1M228.8 130.5h-10.7l-7.7 13.2M185.3 144.5l-4.1 7h-14.8M185.7 158.5l-4.1 7h-15"/>
<path d="M188.2 140.2v1.4M163 176.5a.7 .7 0 0 0-.8-.5 .7 .7 0 0 0-.6 .7v.5a.7 .7 0 0 0 .6 .7 .7 .7 0 0 0 .8-.4M163.6 176v1.9h1.1M165.1 177.1h1.7M167 162.6h.6a1.02 1.02 0 0 1 .7 .9 1.02 1.02 0 0 1-.7 1h-.6zM167.7 176h1l-.6 .7a.64 .64 0 0 1 .5 1.1 .64 .64 0 0 1-1.1-.2M168.9 162.6v1.9h1.1M169.5 176h1l-.5 .7a.64 .64 0 0 1 .4 1.1 .64 .64 0 0 1-1.1-.2M172.2 163.6h.8a.5 .5 0 0 0 .5-.5 .5 .5 0 0 0-.5-.5h-.8v1.9M172.2 176.3a.55 .55 0 0 0-.8-.2 1.16 1.16 0 0 0 .3 1.8 .6 .6 0 0 0 .6-.5 .6 .6 0 0 0-.5-.6 .6 .6 0 0 0-.7 .5M173 177h.8a.5 .5 0 0 0 .5-.5 .5 .5 0 0 0-.5-.5h-.8v1.9M175.5 163.8h-1.4l.9-1.2v1.9"/>
<path d="M176.2 162.6a.63 .63 0 0 1 .9 .3 .97 .97 0 0 1-.6 1.6 1.23 1.23 0 0 1-.3-1.9zM176.5 175.7l-1.6 2.9M176.9 176.9h.7M178 162.6h1l-.6 .7a.64 .64 0 0 1 .6 .9 .64 .64 0 0 1-1 .2l-.2-.3M178.1 176h-1.2v1.9M179.6 162.9l.5-.3v1.9M186.5 165.4l-8 13.7h-17.4M170.1 195h38.3"/>
<circle cx="93.5" cy="59.9" r="1.96"/>
</g>
<!-- layer: c -->
<path d="M80.3 134.7l-.3 .3 2 12.7 1.1 16.9a19.1 19.1 0 0 0 20.7 0l1.1-16.9 2-12.7-.3-.3M109.1 134.7l.3 .4-.4 3.7a1.22 1.22 0 0 1-.9 1.1l-1.5 .3-.6 .6M109.1 134.7h-31.3l-.3 .4 .5 3.7a1.22 1.22 0 0 0 .8 1.1l1.5 .3 .6 .6M207.2 134.7v5.8l.2 .3a1.13 1.13 0 0 1 .9 .8M208.3 135l-.3-.3h-30.4l-.1 .4 5.4 12.5M208.3 122.4v45.1M182.9 147.7l.8 17.6a101.8 101.8 0 0 0 24.6 2.2" fill="none" stroke="#000" stroke-width=".3"/>
<!-- layer: CENTER -->
<g fill="none" stroke="#000" stroke-width=".25">
<path d="M93.5 37.8v5.6M93.5 44.4v.9M93.5 46.3v4.8M93.5 52v1M93.5 53.9v4.8M93.5 59.7v.9M93.5 61.6v4.8M93.5 67.4v.9M93.5 69.3v4.8M93.5 75v1M93.5 76.9v5.7M93.5 120.7v3.7"/>
<path d="M93.5 125.4v.9M93.5 127.3v4.8M93.5 133v1M93.5 134.9v4.8M93.5 140.7v1M93.5 142.6v4.8M93.5 148.4v.9M93.5 150.3v4.8M93.5 156v1M93.5 157.9v4.8M93.5 163.7v.9M93.5 165.6v3.7"/>
</g>
<!-- layer: 1 -->
<path d="M79.1 137.6l-.7 1.8-.6-.3zM210.3 124.5l.6 .4-1.3 1.4zM186.2 142.9l-.6 1.8-.6-.3zM186.6 156.8l-.7 1.9-.5-.4zM210.1 143.5l.6 .3-1.3 1.5zM210.2 148.6l.6 .3-1.3 1.5zM186.5 165.4l-.7 1.8-.6-.3z" fill="#000" stroke="#000" stroke-width=".21"/>
<!-- layer: DWG -->
<g fill="none" stroke="#000" stroke-width=".25">
<path d="M199.8 125.9l1.6 1.5zM200 121.3l.3 .5M200.1 127.9v.1M200.3 128.1l-.2-.1-.5 1.9 .4 .2 .6-2h-.2M200.3 121.8l.2 .5h2.6l.1-.5M200.3 121.8h2.9M200.5 126.6h.1M200.6 128.1h.1M200.6 128h.1M200.6 125.7l-.2 .9h.2M200.7 128l-.2 .1M200.7 124.8a.48 .48 0 0 1 .3 .5 .48 .48 0 0 1-.3 .5"/>
<path d="M200.7 131.1h.1M200.7 126.7l-.3-.1-.3 1.3 .3 .1M200.7 131.1l.2 .1M200.8 124.7a.96 .96 0 0 0 0 1.2M200.8 122.3v2.4h2v-2.4M200.8 125.9h2M200.8 120.9v.2M200.8 126.7l.1 .2M200.9 131.2h.1M200.9 131.2l-2.4 13.7M200.9 126.9l-.2 1M200.9 126.7v.1"/>
<path d="M201.2 125.9l-.2 .8-.3-.1M201.2 127.1l.3 .2-.1 .5M201.3 127.9l-3 17M201.3 125.1l-.1 .2M201.3 125.1l.1 .5M201.4 124.9l-.1 .2M201.4 125.6l.6 .1M201.4 127.4l-.2 .3 .1 .1-2.1 .6 2.3-.5-.6 3.3M202 124.8l-.6 .1M202 124.8l.1 .1M202.1 125.6l-.1 .1M202.1 124.9l.1 .2"/>
<path d="M202.2 125.1v.4M202.2 125.5l-.1 .1M202.8 124.7a.96 .96 0 0 1 0 1.2M202.8 120.9v.2M202.8 124.8a.48 .48 0 0 0-.3 .5 .48 .48 0 0 0 .3 .5M203.5 121.3l-.3 .5M203.9 121.2l-.1 .1M203.9 121.1h-4.3l.2 .2h4M203.9 121.2v-.1v.1"/>
</g>
<!-- layer: CL -->
<path d="M200.3 127.9l.1 .3" fill="none" stroke="#000" stroke-width=".25"/>
<!-- layer: HD -->
<path d="M200.5 126.4v.1M200.9 126.8v.1M201 127.5h.2M201.5 127.6l.2 .1" fill="none" stroke="#000" stroke-width=".25"/>
<!-- layer: DEF_LAYER_ASSEM_MEMBER -->
<path d="M191.1 113.9l-.2 .6 2 .8 .3-.7" fill="none" stroke="#000" stroke-width=".25"/>
<!-- layer: 2 -->
<g fill="none" stroke="#000" stroke-width=".25">
<path d="M177.8 10.4v2.3M178.3 11.3l1 1.4M179.3 10.4l-1.5 1.5M181.5 10.7a.86 .86 0 0 0-.8-.4 .86 .86 0 0 0-.7 .6l.2 .3 .9 .4a.56 .56 0 0 1 .4 .4 .56 .56 0 0 1-.2 .6 1.04 1.04 0 0 1-1.3-.3M183.9 19.9h-1.6l1.1-1.5v2.3M184.6 10.4v2.3h1.3M184.8 18.5a.73 .73 0 0 1 1.1 .4 1.9 1.9 0 0 1-.2 1.7 .73 .73 0 0 1-1.1-.3 1.91 1.91 0 0 1 .2-1.8zM186.6 10.8l.6-.4v2.3M186.8 19.6l.5-.4 .6 .1 .1 1.4M186.8 19.2v1.5M188 19.6l.5-.4 .6 .1 .1 1.4M189.8 10.4h-1.1l-.1 .9a.82 .82 0 0 1 1.2 0 .82 .82 0 0 1-.1 1.2 .82 .82 0 0 1-1.2-.3"/>
<path d="M190.1 19.6l.5-.4 .6 .1 .1 1.4M190.1 19.2v1.5M191.3 19.6l.5-.4 .6 .1 .1 1.4M192 10.4h-1.1l-.1 .9a.81 .81 0 0 1 1.2 0 .81 .81 0 0 1-.1 1.2 .81 .81 0 0 1-1.2-.3M193.2 10.8l.6-.4v2.3M183.8 24h-1.7l1.1-1.5v2.3M184 38.2a2.37 2.37 0 0 1 0 3.5M184.6 22.6a.75 .75 0 0 1 1.1 .3 1.88 1.88 0 0 1-.2 1.8 .76 .76 0 0 1-1.1-.3 1.93 1.93 0 0 1 .2-1.8zM186.6 23.7l.6-.4 .5 .1 .1 1.4M186.6 23.3v1.5M187.8 23.7l.6-.4 .5 .1 .1 1.4M189.9 23.7l.5-.4 .6 .1 .1 1.4"/>
<path d="M189.9 23.3v1.5M191.1 23.7l.6-.4 .5 .1 .1 1.4M197.4 39.2l.1-.3 .4-.2 .6 .1a.53 .53 0 0 1 .1 .7l-1.3 1.5h1.6M200.8 38.7h-1.1l-.1 .9a.81 .81 0 0 1 1.2 0 .81 .81 0 0 1-.1 1.2 .81 .81 0 0 1-1.2-.3M201.8 39.9l.6-.5 .5 .1 .1 1.5M201.8 39.4v1.6M203 39.9l.6-.5 .5 .1 .1 1.5M205.1 39.9l.5-.5 .6 .1 .1 1.5M205.1 39.4v1.6M206.3 39.9l.5-.5 .6 .1 .1 1.5M215 38.8a.76 .76 0 0 1 1.1 .3 1.93 1.93 0 0 1-.3 1.7 .76 .76 0 0 1-1.1-.3 1.93 1.93 0 0 1 .3-1.7zM217.1 38.7h1.1l-.6 .8a.77 .77 0 0 1 .7 1.1 .77 .77 0 0 1-1.2 .2l-.3-.3"/>
<path d="M221.1 39.6a.45 .45 0 0 1-.2 .6 .45 .45 0 0 1-.6-.1l-.8-.5-.3 .1-.1 .6M226.2 38.7h1.6l-1.1 2.3M228.5 39.9l.6-.5 .5 .1 .2 1.5M228.5 39.4v1.6M229.8 39.9l.5-.5 .5 .1 .1 1.5M231.8 39.9l.6-.5 .5 .1 .1 1.5M231.8 39.4v1.6M233 39.9l.6-.5 .5 .1 .1 1.5M293.7 32.7h.2zM196.8 40.2h-1.7l1.1-1.5v2.3M214.1 40.2h-1.7l1.1-1.5v2.3M223.5 40.2h-1.6l1.1-1.5v2.3"/>
<path d="M225.7 40.2h-1.6l1-1.5v2.3M279.1 40.7v.3z"/>
</g>
<g font-size="5.7">
<text x="89.6" y="32.8">500</text>
<text x="61" y="45.5">68</text>
<text x="89.6" y="106.5">180</text>
<text x="62.4" y="126.3">65</text>
<text x="122.8" y="135.8">265</text>
<text x="128.4" y="141.1">325</text>
<text x="45.9" y="147.5">490</text>
<text x="53.6" y="153.8">345</text>
<text x="227.5" y="163.7">710</text>
<text x="89.6" y="179.2">150</text>
<text x="128.4" y="176">450</text>
<text x="194.4" y="176.4">210</text>
<text x="89.6" y="184.5">300</text>
</g>
<g font-size="5.3">
<text x="118.9" y="62.4">425</text>
<text x="116.1" y="132.3">195</text>
<text x="58.6" y="146.4">TFL 652Q</text>
<text x="58.9" y="161.2">DL P4010</text>
<text x="134.1" y="160.2">775</text>
<text x="122.8" y="172.9">510</text>
</g>
<g font-size="4.9">
<text x="220.1" y="137.9">32</text>
<text x="165.5" y="151.7">DL P4020</text>
</g>
<text font-size="3.9" x="5.4" y="202.7">※ 캐드도면 라인은 참고 이미지이므로 실물과 비교 시 직선이 아닐 수 있습니다</text>
<g font-size="3.3">
<text x="208.7" y="166.6">참고치수이므로</text>
<text x="206.1" y="171.1">실측 후 타공할것</text>
</g>
<g font-size="3.1">
<text x="177.5" y="16.6">실 제품 치수는 아래와 같은 도기 허용공차 내에서 변할 수 있습니다.</text>
<text x="194.7" y="12.7">위생도기 기준에 따라</text>
<text x="177.8" y="20.7">①</text>
<text x="192.9" y="20.7">미만 : ±2mm</text>
<text x="219.4" y="20.7">(KS)</text>
<text x="177.6" y="24.8">②</text>
<text x="177.6" y="28.9">③ 최대 허용공차 : ±25mm</text>
<text x="192.8" y="24.8">이상 : ±5%</text>
<text x="219.5" y="28.9">(KS)</text>
<text x="219.8" y="24.8">(KS)</text>
<text x="177.2" y="32.8">※정확한 시공을 위해서 반드시 제품 사이즈를 실측하고 시공하여 주시기 바랍니다</text>
<text x="177.4" y="41">예시</text>
<text x="187.5" y="41">길이</text>
<text x="207.9" y="41">는</text>
<text x="234.7" y="41">까지의 치수 허용차를 가집니다</text>
</g>
</svg>
